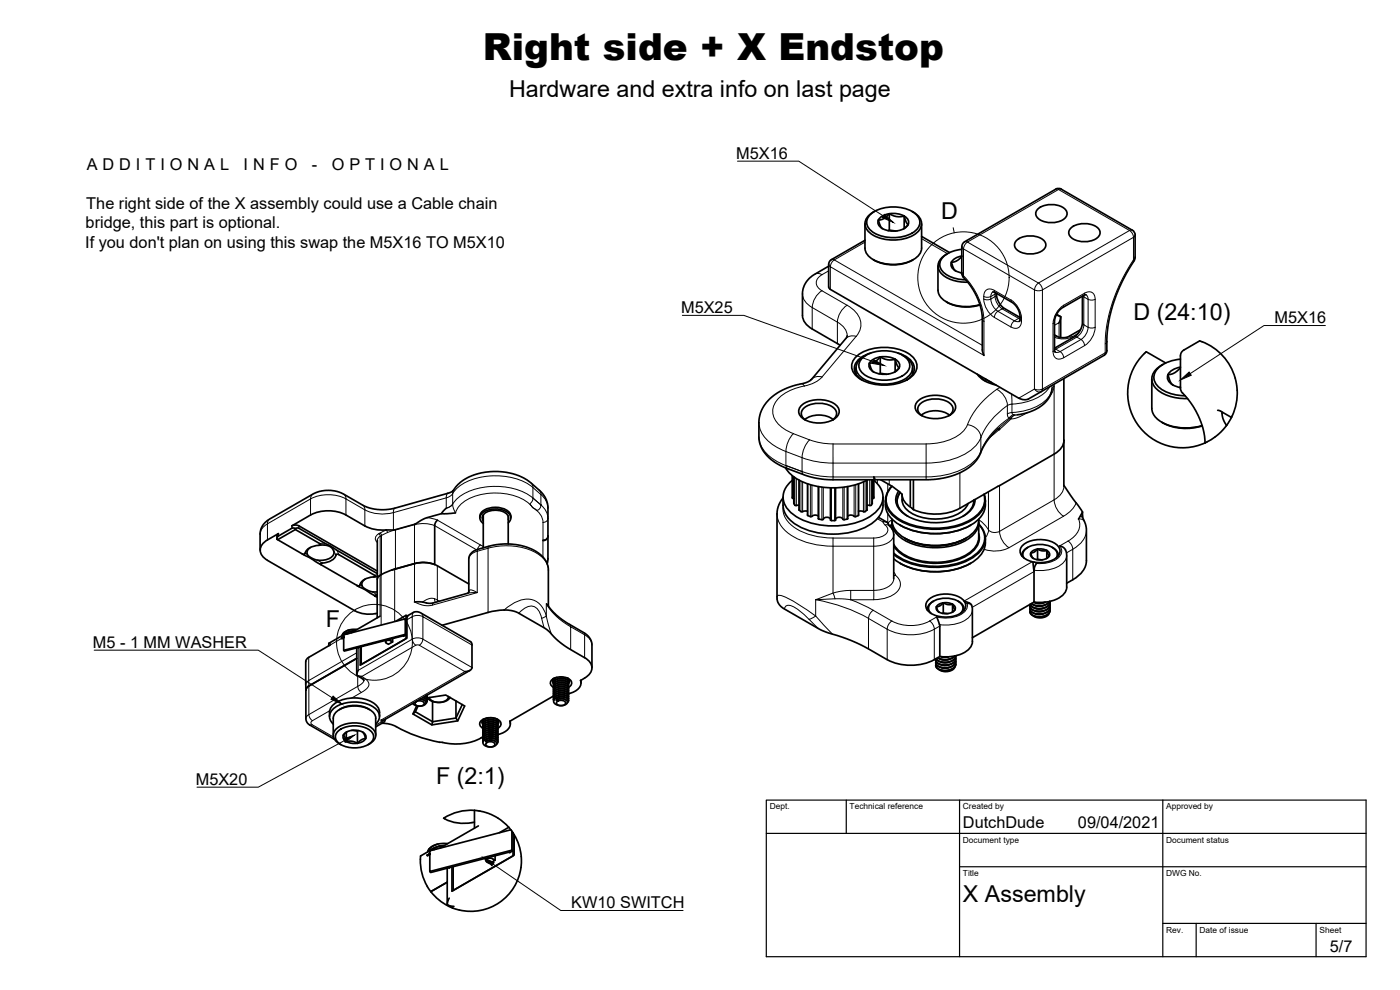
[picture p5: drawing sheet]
<svg xmlns="http://www.w3.org/2000/svg" width="420mm" height="297mm" viewBox="0 0 420 297" stroke-linecap="round" stroke-linejoin="round" font-family="sans-serif">
<!-- layer: Visible -->
<g fill="none" stroke="#000" stroke-width=".51">
<path d="M316.8 56.8l-27.3 15.7M316.8 56.7l1.1-.2 .6 .2M318.5 56.8l21.3 12.3 .7 .7 .2 .7M248.7 79.9l-5.1 3-1.1 1.1-1 1.4-.7 2.4v6.8a5 5 0 0 0 3 4.1l8.3 4.9M259.6 67.1v7.3a5.6 5.6 0 0 0 4.9 4.5 11.9 11.9 0 0 0 11.3-2.4l.7-1.3 .1-.8v-7.3M259.6 72.1l-10.6 6.2-.3 1v6.8l.2 .5 57.3 33.1 1.6 .2 .8-.2 22.7-13.1 .6-.5 .3-.9M260.9 64.6a11.3 11.3 0 0 1 14.3 0 3.3 3.3 0 0 1-1.5 5.3 12.2 12.2 0 0 1-12.1-.5 3.1 3.1 0 0 1-.7-4.8zM262.1 77.9a12.5 12.5 0 0 0 12 0M262.4 63.4a3.8 3.8 0 0 0-2.4 5.2 9.5 9.5 0 0 0 8.7 3.4 9.1 9.1 0 0 0 7.5-3.4 3.8 3.8 0 0 0-2.5-5.2M263.6 66a2 2 0 0 0 1.2 2.6M263.6 66l.6 1.9 .6 .7M266.6 69.2l.3-.2 2 .3"/>
<path d="M266.9 64.1l-2.3 .9-1 1M266.9 64.1h2l2.5 .7M266.9 64.1l-1.6 1.5-1.7 .4M266.9 64.1l2.1 .9h1.6a.53 .53 0 0 1 .7-.2 .53 .53 0 0 1 .2 .7l.6 1.4 .4 .5-1.4 1.3M266.9 64.1v4.9M271.4 64.8v3.7M271.4 64.8a2.03 2.03 0 0 1 1.3 2.1 2.03 2.03 0 0 1-1.6 1.8 7.3 7.3 0 0 1-6.3-.1M276.6 70.9l8.4 4.9M281.5 79.8v7.3a5.2 5.2 0 0 0 4.2 4.2 14.1 14.1 0 0 0 8.4 .1M284.4 76.1a4 4 0 0 0-2.5 5 9.2 9.2 0 0 0 8.5 3.6M285.5 78.7l.7 1.8 .5 .7M285.5 78.7a2 2 0 0 0 1.2 2.5"/>
<path d="M288.6 77l-1.6 1.3-1.5 .4M288.7 76.8l-2 .7-1.2 1.2M288.7 74.8a7.5 7.5 0 0 0-6.5 3.5 3.5 3.5 0 0 0 2.3 4.4l3 1 2.3 .3M289.5 72.5l-.5 .5-.4 1 .1 8.4 3.8 5.4 1.8 4.4 .5 3.2v9.6l.5 1.6M305.2 72a6.6 6.6 0 0 1 8.3 .5 1.98 1.98 0 0 1-1 2.9 6.8 6.8 0 0 1-7.7-.9 1.78 1.78 0 0 1 .4-2.5zM311.6 62.6a6.6 6.6 0 0 1 8.3 .5 1.98 1.98 0 0 1-1 2.9 6.8 6.8 0 0 1-7.7-.9 1.78 1.78 0 0 1 .4-2.5zM321.5 68.3a6.6 6.6 0 0 1 8.3 .5 1.98 1.98 0 0 1-1 2.9 6.8 6.8 0 0 1-7.7-.9 1.78 1.78 0 0 1 .4-2.5zM340.7 70.5l-.1 7.1-4.1 7.5-2.6 6.6-1.4 6.3-.3 2.8v4.4M284 90.6a12.5 12.5 0 0 0 10.1 .9M286.7 81.2l2 .7M288.6 81.8l-.1 .1M298 87.6l.6 .2 5.1 2.9 .9 .8 1 1.3 .4 1.2 .1 1.9-.2 .5"/>
<path d="M299.1 88l.3 2 1.1 1.8 .8 .7 4.8 2.8M317 94.5l1.3 .5M317.1 94.3l1.1 .7M318.3 95l-.5 1.8M318.3 95v6.3M324.3 99l-4.3 2.2h-2l-1.5-.7M324.8 88.9v8.1l-.6 2.1-1.6 1.8-6.1 3.6M325.9 88.4l-.7 .2-6.5 3.8-.8 .7-.8 1.2-.6 2v8.8l.2 .5M254.3 100.7l-.4 .8-10.4 12.4-1.6 .9-4.6 1.2-2.7 1.2-2.6 1.6-1.9 1.9-1.6 2.5-.6 2v7.2l.5 1.7 .8 1.4 .9 1.1 1.9 1.8 3.3 1.8 6.9 2.6 3 .7 3.4 .4h14M256.8 107.2a14.3 14.3 0 0 1 14.5-1.8 5.4 5.4 0 0 1 3.9 4.9 7.1 7.1 0 0 1-6.1 4.8 14.1 14.1 0 0 1-12.3-2.5 3.7 3.7 0 0 1 0-5.4zM256.9 110.4v1.9M258.6 107.7a10.8 10.8 0 0 1 13.6 0 3.2 3.2 0 0 1-1.4 5.1 11.6 11.6 0 0 1-11.6-.6 2.98 2.98 0 0 1-.6-4.5z"/>
<path d="M260 106.6a4.4 4.4 0 0 0-3 4.5 7.5 7.5 0 0 0 6.6 4.1 11.5 11.5 0 0 0 9.4-2.6 3.5 3.5 0 0 0-1.6-5.7l-.6-.3M260.9 109l.6 1.7 .6 .9M261.3 105.9a6.3 6.3 0 0 0-4.9 4.3 4.1 4.1 0 0 0 2.4 3.9M263.8 112.2l.4-.2 1.9 .3M264.2 107.1l-1.6 1.4-1.7 .5M264.2 107.1l2.1 .8h1.6a.55 .55 0 0 1 .7-.1 .55 .55 0 0 1 .2 .6l.5 1.4 .5 .6-1.4 1.3M264.2 107.1v4.9M264.2 107.1l-2.3 .8-1 1.1M264.2 107.1h2.1l2.4 .7M268.6 107.8v3.7M268.7 107.8a2.03 2.03 0 0 1 1.3 2 2.03 2.03 0 0 1-1.6 1.9 6.7 6.7 0 0 1-7.2-.9 1.65 1.65 0 0 1-.3-1.8M269.5 105.9a6.2 6.2 0 0 1 4.9 4.3 4.1 4.1 0 0 1-2.4 3.9"/>
<path d="M273.9 110.4v1.9M293.3 112.3a9.1 9.1 0 0 0 5.6 3.2M294 112.7l1.8 1.7M295.6 113.6l1.9 1.1M315.7 116.9l-.4 1.6-.7 1.1-1.2 1.4-1.3 1.1-3.2 1.5-3.7 .9M319.3 113.6v18.5M345.7 113.7v8.8a5.7 5.7 0 0 0 4 4.7 16.6 16.6 0 0 0 11.1 .5M349.1 109.3a4.9 4.9 0 0 0-3.3 5.4 8.7 8.7 0 0 0 7.3 4.7l3.3 .2M349.8 108.9l-5.8-3.4-.3 .3a16.5 16.5 0 0 0-2.5 21.2 16.5 16.5 0 0 0 20.5 5.9M350.5 112.4l.7 2.1 .8 1M350.5 112.4a2.37 2.37 0 0 0 1.5 3.1M352 115.5l2.3 .8"/>
<path d="M354.3 107.8a9.8 9.8 0 0 0-7.5 3.6 4 4 0 0 0 2 5.6l3.1 1.2 3.8 .6M354.3 110.3l-1.8 1.6-2 .5M354.3 116.1l-.2 .1M354.3 110.1l-2.1 .7-1 .7-.7 .9M371.3 117.1l-.4-2.7a16.4 16.4 0 0 0-10.5-12l-.4-.1-4.7 2.7-.9 1-.1 .8v9.7l.3 1.1 2.7 3.2 2.4 4.1 1.5 4.3 .5 3.7M371.3 117.1a19.1 19.1 0 0 1-1.7 8.2M240.8 121.4a8.8 8.8 0 0 1 10.5 .6 2.5 2.5 0 0 1-1.2 3.9 8.8 8.8 0 0 1-9.9-1 2.32 2.32 0 0 1 .6-3.5zM241.8 126.1a2.26 2.26 0 0 1-1.3-2.3 2.26 2.26 0 0 1 1.6-2 7.7 7.7 0 0 1 8.5 1 2.13 2.13 0 0 1-.8 3.3M250 125.9a7.3 7.3 0 0 0-8.5 0M275.7 120.1a8.8 8.8 0 0 1 10.6 .5 2.5 2.5 0 0 1-1.3 4 8.8 8.8 0 0 1-9.8-1 2.32 2.32 0 0 1 .5-3.5zM276.7 124.7a2.26 2.26 0 0 1-1.3-2.2 2.26 2.26 0 0 1 1.7-2 7.7 7.7 0 0 1 8.5 1 2.13 2.13 0 0 1-.9 3.2M285 124.6a7.3 7.3 0 0 0-8.5 0"/>
<path d="M299.6 128.6l.4 .3M299.7 128.5l-2.1 2-1.6 2.1-2.3 4.6-1.3 1.7-2.2 1.8-3.1 1.6-3.5 1-3.5 .6h-17.5M319.3 132.2v13.7M319.3 132.1a4.8 4.8 0 0 1-2.9 4.2l-17 9.6M348.7 126.7a15 15 0 0 0 12.1 1.1M362.2 132.6l-.5 .3M365.4 123.1l.9 .2 3.3 2M366.8 123.6l.2 1.9 1.1 2.1M368.1 127.6l-2.7 2.9-3.2 2.1M369.6 125.2l-1.5 2.4M87.6 158.5l-4.1 2.3M87.6 158.5l1 .1"/>
<path d="M87.6 157.8l1.3-.3 .8 .3 23.5 13.6M88.6 158.9l-5.3 3-.2-.1v-1.1l.5-.6a10.2 10.2 0 0 0-5.2 3.6 3.1 3.1 0 0 0 1.9 4.4l26.2 15.2a9.5 9.5 0 0 0 6.2 .8M88.6 158.6v.3l7.5 4.3 .1 .3-.3 .1a6 6 0 0 0-4.1 1.9l-.2 .5M89.7 158.5l23.5 13.6M89.7 158.5l-1 .1M124.6 157.3l-.2 .1M124.7 157.3l-6.1 1.6-2.1 .1a15.7 15.7 0 0 1-7-1.2l-5.7-3.3a11.7 11.7 0 0 0-10.6 0l-5.6 3.3M124.7 157.3h-.1M131.3 156.1l-.6 .6-.2 .9v11.8a9.9 9.9 0 0 0-6.1-.3M133.9 152.5l-1.4 1.6M136.7 153.9l-4.2 .2-4.4 1.2-1.6 .7-1.8 1.3M144 154.9v.5"/>
<path d="M144 154.9a4.1 4.1 0 0 1 4.7-2.7 4.1 4.1 0 0 1 4.6 2.7M145 154.4v10M152.5 154.9v8.3M152.5 155.9a2.11 2.11 0 0 0-1.8-2.5 5.1 5.1 0 0 0-5.9 1.5v1l.3 .4M152.5 156.9a2 2 0 0 0 .7-2.1 2 2 0 0 0-1.6-1.5 6.5 6.5 0 0 0-7.3 1.1 1.81 1.81 0 0 0 .7 2.7M153.3 154.9v.5M235 149.4l-1.3 2.1-.5 2.5v25.4l.2 1.2 .6 1 1 .9 10.8 6.2 3.7 1.5a48.8 48.8 0 0 1 11.1 4.5l5.7 3.2a15.7 15.7 0 0 0 15.7-.9M235 149.1v2.5M235 151.6a8.2 8.2 0 0 0 5.6 6.8 23.1 23.1 0 0 0 21.1-1.4 6.9 6.9 0 0 0 3.3-5.4M235.7 140.3a15.1 15.1 0 0 0 11.9 6 23 23 0 0 0 12.8-2.4M237.8 142.8v6.6l.4 .2M237.8 144.1a5.9 5.9 0 0 0-.1 10 22.6 22.6 0 0 0 21 2.1 8.9 8.9 0 0 0 6.3-6.6 6.4 6.4 0 0 0-2.8-5.5"/>
<path d="M238.2 151v.1M238.2 143.1v7.9M238.2 149.6h.1M238.3 151.1l.3 .5 .4 .1M239.8 144.1l.1 9a1.14 1.14 0 0 0 1.7 .2l.7 .1M239.8 151.6l-.8 .1M242.3 145.2l.2 9.5a1.27 1.27 0 0 0 1.8-.1l1.3 .2M245.6 146v9.6l.5 .2a.85 .85 0 0 0 1.3-.4l1.1-.2 .7 .5M249.2 146.4v9.6M250.8 146.4v9.6M250.8 156l-.3 .2-1.3-.2M254.4 146v9.6l-.5 .2a.86 .86 0 0 1-1.3-.4l-1.1-.2-.7 .5"/>
<path d="M257.7 145.2l-.1 9.5a1.27 1.27 0 0 1-1.9-.1l-1.3 .2M260.2 144.1v9a1.15 1.15 0 0 1-1.8 .2l-.7 .1M261.8 143.9v7.1M261.8 151.1a.79 .79 0 0 1-1.3 .5h-.3M261.8 151v.1M262.2 143.9v5.5l-.4 .2M262.3 143.1l.3 .8M263.6 155.2l2.6 1.5 .5 .9M264.3 143.9l3.8 2.3 2.6 2.1M265 149.1v2.5M265.7 150.1v1.4M265.7 151.4a8.2 8.2 0 0 0 5.6 6.8 23.1 23.1 0 0 0 21.1-1.3 6.9 6.9 0 0 0 3.3-5.5"/>
<path d="M266.7 157.5l1.1 1.3 .4 1.5v13.4M267.7 145.9a5.7 5.7 0 0 0 .3 8.8 21.5 21.5 0 0 0 17.3 3.7 14.3 14.3 0 0 0 9.6-5.5 5.3 5.3 0 0 0 .5-4.6M267.7 145.9a5.6 5.6 0 0 0 .5 8.6 20.9 20.9 0 0 0 16.7 3.7 13.1 13.1 0 0 0 10.2-6.2 5 5 0 0 0 .2-3.7M267.7 155.8v.4M267.7 156.8v1.9M267.7 156.2a7.5 7.5 0 0 0 5.6 6.1 19.8 19.8 0 0 0 18.1-1.8 5.8 5.8 0 0 0 2.3-4.3M267.7 157.3l-.5 .7M267.7 157.2l-.6 .7M267.7 156.5a6.5 6.5 0 0 0 4.1 5.8 19.7 19.7 0 0 0 19.7-1.2 5.5 5.5 0 0 0 2.2-4.6M269.7 147.4a4.7 4.7 0 0 0 1.7 6.8 17.9 17.9 0 0 0 19-.2 5.2 5.2 0 0 0 2.2-4.1M270.1 147.7a4.5 4.5 0 0 0 1.5 6.6l.8 .6M270.1 157.6a23.3 23.3 0 0 0 21.2 0"/>
<path d="M270.2 147.8l-.7 1.3-.3 1.3M273.2 143.9v8M274.1 143.9v9M290.5 151.1a8.4 8.4 0 0 1-6.7 4.4 14.1 14.1 0 0 1-11.7-2.6 4.8 4.8 0 0 1-1.4-4.6 6 6 0 0 0 3.2 4.4l.2 .2M292.2 150.1v.3M292.2 150.1a5.6 5.6 0 0 1-3.2 4.8M293.7 157.2a5.9 5.9 0 0 1-1.1 9.6 22.7 22.7 0 0 1-23.4 .3l-1-.7M293.7 157.3a5.6 5.6 0 0 1-.4 8.6 21.5 21.5 0 0 1-18.2 3.4l-2.6-.8a13.6 13.6 0 0 1-4.3-2.5M293.7 156.8v4.4a7.4 7.4 0 0 1-5.4 6.1 19.7 19.7 0 0 1-18.2-1.8l-1.9-2.2M293.7 155.8v.4M295.7 150.1v1.4M299.4 146l-11.3 6.5a16.4 16.4 0 0 1-14 .4"/>
<path d="M319.3 145.6l5.6 8M324.8 154.6l1.2 4 .1 9.6a6.9 6.9 0 0 1-4.1 5.7M324.9 155.1v-1.5l-1.2 2.1M78.1 165.1v-5.5l.6-1.6 .8-1.2 1.4-1 13.2-7.7 1.3-.5 3.1-.5 2.6 .3 1.8 .7 7.5 4.2 2.9 .6h2.7l2.6-.5 16.1-4.5 1.2-.6 1.1-1.4 1.4-1.3 2.7-1.6 3.7-1.2 4.4-.3 4.4 .6 3.6 1.3 1.8 1.2 3.1 2.7 1.5 1.9 .7 1.7 .1 1.3v15.6l-.2 1.3M83.3 161.9l13.1 7.6M83.6 160.8l-.5 1M91.5 166l-.2 .3-.6-.1M95.9 163.6l1.3-.1 1.4 .3 .9 .5 .6 .9a1.85 1.85 0 0 1-1.6 2.5l-1.8 .4-1.6-.1-1.8-.7-1-.9a1.47 1.47 0 0 1 .8-2.1M100.8 166.6l.3-.3 .5 .1 10.9 6.2 .2 .3-.4 .2a5.7 5.7 0 0 0-4.1 1.8l-.2 .6M100.8 166.6a4.5 4.5 0 0 1-4.3 2.4l-.3 .1v.2l10.9 6.3M108 175.5l-.3 .3-.6-.2 5.7 3.4-.2-.4 .6-.2M108.6 175.8l1.3 1.1 1.9 .7"/>
<path d="M109.6 173.7a1.77 1.77 0 0 0-.9 2M111.8 177.6h1.4M112.8 179l.4 .2M113.2 173l-.9 .1M113.2 162.1v11.5M113.7 172.9l-.5 .9v11.6M113.8 172.8l-.1 .1M114.1 172.6l-.4 .3M124.4 169.1l-6.8 2M124.4 169.1l-7.2 2.1-3.1 1.4M124.4 169.1a9.6 9.6 0 0 1 6.9 .7M131.3 169.8l9.4 5.4"/>
<path d="M140.7 177.6l-.4 .4-10.5 3h-1.3l-2.5-.4h-1.6M140.7 177.6v-10.1l.4-1.1 1.1-1.1 5.9-1.7 4.3-.4 4.3 .6 2.8 .9 1.5 .8 2.3 2 .8 1.4 .4 1.2 .1 11.8 1.3 1.6 2.1 1.9 2.2 1.5 5.2 3 1.5 1.4 .6 1.1 .2 .9v7.1M164.4 160.8l-.3 1-1.2 .4M270.1 169l.2 .1M270.3 169.1a23.1 23.1 0 0 0 20.9 0M271.5 161.5l.3 .2M271.8 161.6a19.7 19.7 0 0 0 17.8 0M289.9 161.5l-.3 .2M291.3 169l-.1 .1M293.7 160.1a5.8 5.8 0 0 1-3.2 6.4 20.2 20.2 0 0 1-20.1-.3l-1.6-1.5-.6-.9M295.7 161.6a7.2 7.2 0 0 1-3.9 7.1 23 23 0 0 1-22.7-.3l-.9-.7M307.3 167.4a2.33 2.33 0 0 1 1.7-3.4 7.3 7.3 0 0 1 8 1.3 1.85 1.85 0 0 1 0 2.1"/>
<path d="M308.5 164.2l-1.5 1.3-.4 1.1M309.3 165.9l.8 1.6M309.3 165.9a1.22 1.22 0 0 0 .8 1.6M309.8 168.5a4.1 4.1 0 0 1-3.7-3.2 4.9 4.9 0 0 1 5-3.4 7.4 7.4 0 0 1 6.6 2.2 2.56 2.56 0 0 1-1.6 3.8 10.1 10.1 0 0 1-6.3 .7M310 168.6l.3 2.5M310.3 171.1v.4M310.3 171.1v9.5M311.1 169.1l-.5 .7-.3 1.3M311.2 167.9l1.4 .1M311.4 164.7l-1.2 1-.9 .2M311.4 164.7l1 .5 .9 .1a.82 .82 0 0 1 .9 0 .82 .82 0 0 1 .3 .9l.2 .3a.37 .37 0 0 1 .2 .4 .37 .37 0 0 1-.4 .3l-.5 .4M311.4 164.7v3.1"/>
<path d="M311.4 164.7l-1.5 .6-.6 .6M311.4 164.7h1.5l1.3 .5M314.2 165.2v2.3M314.2 165.2a1.28 1.28 0 0 1 .8 1.3 1.28 1.28 0 0 1-1 1.1 4.6 4.6 0 0 1-3.9-.1M315.8 164.2l1.5 1.3 .3 1.1M318 163.8l.9 .3 .6 .5 .6 1.4v10.1a4.8 4.8 0 0 1-3.7 4l-3.4 .6h-2.7M321.9 174l-1.8 1M99.1 193.5l-7.1 4.3-.2 .7v8.6M103.1 190.4l-4.4 2.6v.8M104.6 190.1l-1 .1M105 189a2.43 2.43 0 0 0-2.3 1.7M106.3 189.4l-1.7 .3-1.5 .7 1.1-.2"/>
<path d="M106.4 189.3l-1.7 .3-1.5 .8M106.4 189.3l-1.3 .2M107.1 194.4v8.2M107.2 188.9h-1.7l-1.3 .3-.8 .5-.7 1M107.5 194.3v.1M113.2 184l-.5 .1M114.1 184.9l-8.7 5M115.7 192.1v.5M117.3 192.2l-1-.1-.6 .5 .9 .7 1.2-.7-.6-.3M117.8 191.6v1M121.1 190.8l.7-.3-.2-.2-18.5 4.8 .2 .3 17.9-4.6M121.6 185.7v4.6"/>
<path d="M121.8 185.9l-.2-.2-18.5 4.8v4.6M121.9 184.6l-3.1 1.8M122.3 184.9l-.4-.3v7l-13.5 7.8v-5.4M122.3 184.8l-.2 .8v5.9l-14 8v-5.4M122.3 184.8l2-1.2 1.5 .1 15.4 8.8 .4 .7 .1 7.1a1.88 1.88 0 0 1-2.2 1.2M151.3 183l2.2 .2 1.9 .6 8.3 4.8 1.5 1.4a20.4 20.4 0 0 0 6.1 4.9l4.2 2.4M151.3 183l-4.2 .6-14.4 4M175.5 197.3a3.2 3.2 0 0 1 2.2 3.1 3.2 3.2 0 0 1-2.2 3M278.3 182.7v.4M279.5 184.1a2.23 2.23 0 0 1-.7-2.3 2.23 2.23 0 0 1 1.7-1.6 7.7 7.7 0 0 1 7.9 .8 1.98 1.98 0 0 1-.2 3.1M280 180.5l-.6 .3a2.36 2.36 0 0 0-1 2.3M280.2 180.4l-.2 .1"/>
<path d="M281 182a1.22 1.22 0 0 0 .8 1.6M281.1 182l.7 1.6M281.1 185.1l.9 2.6v9.3M282.4 197l2.2 .1h-2M282.6 198.7h2.1M282.9 184.1h1.4M283.1 180.9l-1 .8-1 .3M283.1 180.9l1.9 .5a.84 .84 0 0 1 .9 .1 .84 .84 0 0 1 .3 .8l.2 .4a.37 .37 0 0 1 .2 .4 .37 .37 0 0 1-.4 .3l-.5 .3M283.1 180.9v3M283.1 180.9l-1.5 .5-.6 .6M283.1 180.9h1.5l1.3 .4M284.7 199.5l-1 .2-1.1-.2"/>
<path d="M284.7 197.9h-2.1M285.9 181.3v2.3M285.9 181.3a1.28 1.28 0 0 1 .8 1.3 1.28 1.28 0 0 1-1 1.2 4.6 4.6 0 0 1-3.9-.2M286.5 196.8l-1 .7-1.3 .4-1.4-.1-1.3-.5M286.6 196.8l-1 .8-1.3 .4-1.6-.1-1.3-.5M286.8 198.9v.7l-.6 .8-1 .5-1.2 .3-1.3-.1-1.2-.5-.6-.7v-.6M286.8 198v.8l-.5 .6-.9 .6-1.3 .3h-1.3l-1.1-.4-.7-.6-.1-.9M286.8 197.2v.8l-.6 .7-1 .6-1.2 .2h-1.3l-1.2-.5-.6-.7v-.7l.5 .6 .8 .4 2 .2 2-.7 .5-.8 .1-.5-.2 .6-.5 .6-1.9 .7-2-.2-1.3-.9M286.8 199.2l-.2 .8-.5 .6-2.2 .7-2.2-.4-.7-.6-.2-.7M286.8 198.4l-.2 .8-.5 .5-2 .7h-1.4l-1.1-.4-.6-.5-.2-.7M286.8 197.6l-.2 .8-.5 .6-2.2 .6-2.2-.4-.7-.5-.2-.7M287.5 180.4l.2 .1"/>
<path d="M287.7 180.5l.6 .3a2.36 2.36 0 0 1 1 2.3M289.3 182.7v.4M289.5 180.5l1.7 .7M289.6 180.7a2.73 2.73 0 0 1-2 3.7 8.9 8.9 0 0 1-9-1 2.56 2.56 0 0 1 1.3-4.3 8 8 0 0 1 9.6 1.4l.1 .2M290.3 181.1l1.1 .2 .4 1.1v10.1a4.8 4.8 0 0 1-3.7 3.9l-3.4 .7-2.7-.1M309.6 181.1l1.6 .6h1.4l1.4-.4 1-.8-.8 .8-1.6 .5-1.9-.1-1.2-.6M310.3 180.7l1.2 .2 2-.2M310.3 180.6l-18.5 10.7M310.9 185h2.1M310.9 182.6h2.1M310.9 180.9h2.1M313 184.2h-2.1"/>
<path d="M313 183.4l-1 .1-1.1-.1M313 181.7l-2.1 .1M313.8 180.7l-1.6 .3-2-.3M314.9 184l-.7 .9-1.3 .4h-1.5l-1.3-.5M315.1 182.7v.8l-.6 .7-.9 .5-1.3 .3h-1.3l-1.1-.4-.7-.7v-.8M315.1 181.9v.7l-.6 .8-.8 .5-1.3 .3-1.5-.1-1-.4-.7-.7v-.7M315.1 181.1v.7l-.6 .8-1 .5-1.2 .3-1.7-.2-.9-.4-.5-.7v-.6M315.1 180.4v.6l-.5 .7-1.9 .8-2.4-.2-.7-.3-.4-.7M315.1 183.1l-.1 .7-.7 .7-2 .6-1.4-.1-1-.3-.6-.6-.2-.6M315.1 182.3l-.1 .7-.5 .6-.9 .4-1.3 .3-2.3-.4-.7-.6-.2-.6M315.1 181.5l-.2 .8-.7 .6-2 .6-2.2-.4-.7-.6-.2-.6M315.1 180.6l-.2 .8-.4 .5-2 .8-2.1-.2-.9-.5-.4-.7"/>
<path d="M91.8 207.1v8.7l.2 .7 .9 1 7.5 4.3M92.2 206.2l14.9-8.7-14.5 8.4-.5 .5-.3 .7zM98.9 215a4.6 4.6 0 0 1 4-5.1 10.7 10.7 0 0 1 10.2 1.8 3.7 3.7 0 0 1 .8 3.3M100 217.2a3 3 0 0 1 .7-5 11.2 11.2 0 0 1 12.1 .5 2.87 2.87 0 0 1 0 4.5M101.7 219.2a8.2 8.2 0 0 1 9.9 .5 2.36 2.36 0 0 1-1.1 3.7 8.4 8.4 0 0 1-9.3-.9 2.2 2.2 0 0 1 .5-3.3zM101.9 212.9a8.8 8.8 0 0 1 9 0M103.9 219.7v2.8M104.1 219.6l-.4 .3a.61 .61 0 0 0-.4 .9l.4 .8a.7 .7 0 0 0 .3 .8 .7 .7 0 0 0 .8 0l2 .4a.75 .75 0 0 0 1.1-.4l1-.7a.52 .52 0 0 0 .7-.1 .52 .52 0 0 0-.1-.7l-.7-1.2M105.8 219.1l1.5 .3 .2-.2M107.1 202.6l1.5 .4M107.1 202.6l2.1 1.6M107.3 219.4v3.6"/>
<path d="M107.5 201.1l-.4 1.5M108.8 219.7a1.58 1.58 0 0 1 1 1.7 1.58 1.58 0 0 1-1.4 1.3 5.5 5.5 0 0 1-4.5-.2M108.8 219.7a4.7 4.7 0 0 0-5.7 .9 1.47 1.47 0 0 0 .8 1.9M114.4 216l.7 .1M114.6 217a10.5 10.5 0 0 1 6.2 2 43.8 43.8 0 0 0 11.1 3.7M115.6 215.8l-.4 .9-2.4 1.4M124.6 210.8a1.71 1.71 0 0 1 2.7 .3 1.6 1.6 0 0 1-2.8 0zM125.5 211.8l-.8 1.8M126 209.8l1.5 .4 .3 .5-.1 .6-.7 .4-1.2 .2-1.2-.3-.7-.6M126.1 209.7l.8 .2 .7 .4M126.9 209.3l1.2 .7 .1 .5-.4 .5M127 209.3l.8 .4 .4 .7"/>
<path d="M127.5 208.9l.6 .5v.6M127.6 208.9l.4 .4 .2 .5M128.2 209.2l-.2-.6 .1 .8 5.7-.9 5.6 3.3-2 4.5-7.8 1.2-5.7-3.3 1.2-2.4M128.2 208.6l-.1 .2M128.2 209.4l1.4 1 1.8 .4 2.1-.3 .9-.5 .6-.7-.1 .1M129.8 210.5v6l-5.1-2.9-.8 .6M134.6 209a2.3 2.3 0 0 1-2.6 1.7 2.93 2.93 0 0 1-3.2-1.4M136.8 210.3v5.1l-7 1.1-.2 1M138.7 211.4l-1.9 4 .6 .9M141 201.2l-25.9 14.9M144.9 217.3v.1M144.9 215.9v.3"/>
<path d="M144.9 218.5a1.48 1.48 0 0 1-.9-1.6 1.48 1.48 0 0 1 1.4-1.3 4 4 0 0 1 4.9 1.3 1.42 1.42 0 0 1-.9 1.6M144.9 215.9v.6M145.2 215.8a1.01 1.01 0 0 0-.3 1.6M146.4 215.4l-1 .5-.5 .9M148.1 219.7h-1.6M148.1 219l-1.6 .1M148.1 218.4h-1.6M148.1 217.8h-1.6M148.1 217.2h-1.6M148.1 216.6h-1.6M148.1 216h-1.6M148.7 215.6l.5 .4 .2 .5"/>
<path d="M149.2 215.8a1.02 1.02 0 0 1 .2 1.6M149.3 219.8l.1-.5-.5-.5-1.8-.4-1.7 .6-.4 .5-.1 .6M149.3 219.2l.1-.5-.5-.5-1.8-.4-1.7 .6-.4 .4-.1 .7M149.3 218.6l.1-.5-.5-.5-1.8-.4-1.7 .5-.4 .5-.1 .7M149.3 218l.1-.5-.6-.6-1.7-.3-1.7 .5-.4 .5-.1 .7M149.3 217.4l.1-.5-.6-.6-.8-.3h-1.1l-1.6 .6-.4 .5v.6M149.3 216.8l.1-.6-.6-.5-1.6-.3-1.8 .5-.4 .5-.1 .7M149.4 219.5l-.3-.6-.5-.3-1.7-.2-1.6 .6-.4 .9M149.4 219l-.3-.7-.5-.3-1.7-.3-1.6 .7-.4 .9M149.4 218.3l-.3-.6-.5-.4-1.7-.2-1.6 .6-.4 1M149.4 217.7l-.1-.4-.5-.4-1.8-.4-1.4 .5-.6 .6-.1 .4M149.4 217.1l-.1-.4-.5-.5-1.8-.3-1.4 .4-.4 .4-.3 .6"/>
<path d="M149.4 216l-.1 .2M149.4 219.5v.1M153.1 216.3v.9M166.1 203.8l.1 .3M166.1 208.8l-13.1 7.6a2.74 2.74 0 0 1-1.8 3.4l-1.8 .6M166.3 209.9l-.1 .7 .1 .4 1.3 .6h1.6l.8-.4 .3-.4-.3-.7-.8-.4h-1.4l-.8 .4M166.3 209.9l.9-.7 1.5-.2 1.5 .4 .4 .8M166.4 203.5a1.01 1.01 0 0 0-.3 1.6M166.8 203.3l-.6 .6-.1 .5M167 210.1l.7-.4 1.1-.1 1.2 .5M167.1 210.6a1.71 1.71 0 0 1 2.7 .3 1.6 1.6 0 0 1-2.8 0zM167.1 203.2l-.9 .7v.8"/>
<path d="M167.5 209.2l-1.2 .7M167.5 209.2l-.5 .9M167.5 209.2l1.4-.1 1.1 .3 .6 .7-.4 .8M167.7 209.1h1.6M167.7 208.5h1.6M167.7 207.9h1.6M167.7 207.2h1.6M169.3 206.6l-1.6 .1M169.3 206h-1.6M169.3 205.4h-1.6M169.3 204.8h-1.6M169.3 204.2h-1.6"/>
<path d="M169.3 203.6h-1.6M170.2 203.4l.4 .4v.6M170.4 203.5a1.01 1.01 0 0 1 .2 1.6M170.4 203.5l.2 .6M170.6 209.9l-.1-.6-.5-.5-1.8-.3-1.7 .6-.3 .5v.6M170.6 209.3v-.5l-.5-.5-.7-.4h-1.2l-1.7 .6-.4 .6 .1 .5M170.6 208.7v-.5l-.5-.5-1.8-.5-1.7 .7-.4 .5v.6M170.6 208.1v-.6l-.5-.5-1.8-.4-1.7 .6-.4 .5v.7M170.6 207.4v-.5l-.5-.5-1.8-.4-1.7 .6-.4 .5v.6M170.6 206.8l-.1-.6-.4-.4-1.8-.4-1.7 .6-.4 .5v.6M170.6 206.2l-.1-.6-.4-.4-1.8-.4-1 .2-.7 .4-.4 .5v.6M170.6 205.6v-.5l-.4-.5-1-.4h-.9l-1.7 .6-.4 .5v.6"/>
<path d="M170.6 205l-.1-.6-.4-.5-1.8-.3-1.7 .6-.5 .6 .1 .5M170.6 203.7v.1M170.6 209.6l-.1-.5-.6-.4-1.5-.3-1.7 .5-.6 1M170.6 209l-.1-.5-.6-.4-1.5-.3-1.7 .5-.5 .5-.1 .5M170.6 208.4l-.1-.5-.6-.5-1.5-.2-1.7 .5-.5 .5-.1 .5M170.6 207.8l-.1-.6-.7-.4-1.7-.2-1.5 .5-.5 1M170.6 207.2l-.1-.6-.7-.4-1.7-.2-1.5 .5-.5 1M170.6 206.6l-.1-.6-.7-.4-1.7-.3-1.5 .6-.5 1M170.6 205.9l-.1-.5-.7-.5-1.7-.2-1.5 .6-.5 1a1.48 1.48 0 0 1-.9-1.7 1.48 1.48 0 0 1 1.4-1.2 4 4 0 0 1 4.9 1.2 1.42 1.42 0 0 1-.9 1.7M170.6 205.3l-.1-.5-.6-.4-1.6-.3-1.5 .5-.6 .5-.1 .5M170.6 204.7l-.1-.5-.6-.4-1.6-.3-1.5 .4-.6 .6-.1 .5M174.4 204.1v.8"/>
<path d="M175.5 203.5l-1.3 .7a2.73 2.73 0 0 1-1.8 3.3l-1.8 .6M284.7 201.1l-.9 .2-1.2-.1M284.7 200.3h-2.1M286.6 200.1l-.7 .9-1.3 .5h-1.5l-1.3-.6M100 220.6v-5.1a3.9 3.9 0 0 1 3.2-3.2 8.7 8.7 0 0 1 9.2 1.9l.4 1.3v5.1M101.9 223.2l.4 .2M101.9 223.2a2.74 2.74 0 0 1-1.9-2.6 2.74 2.74 0 0 1 1.9-2.6 9.2 9.2 0 0 1 10.3 1 2.62 2.62 0 0 1-1.3 4.2M110.9 223.2l-.5 .2M131.9 222.7l.9 .1M145.8 222.5l.8-.4 1-.1 1.2 .5M145.9 223a1.71 1.71 0 0 1 2.6 .3 1.6 1.6 0 0 1-2.7 0zM146.2 221.6l-.4 .9"/>
<path d="M146.2 221.6l1.5-.1 1.2 .4 .5 .6-.4 .8M146.3 221.6l-1.2 .7M146.5 221.5h1.6M146.5 220.9h1.6M146.5 220.3h1.6M146.9 222.1l1.6 .2 .6 .6-.1 .5-1 .6-1.2 .1-1.2-.3-.6-.6-.1-.6 .3-.4 1.5-.7 2 .2 .6 .5 .1 .4M147 222.1l-1.2 .4M149.3 222.3l.1-.5-.5-.5-.8-.4h-1.1l-1.6 .6-.5 .5v.6M149.3 221.7l.1-.5-.5-.6-1.9-.3-1.6 .5-.5 .6v.6M149.3 221.1l.1-.6-.5-.4-1.8-.4-1.7 .5-.4 .5-.1 .7M149.3 220.5l.1-.6-.5-.5-1.8-.4-1.7 .6-.4 .5-.1 .7M149.4 222l-.1-.4-.5-.4-1.6-.4-1.7 .5-.6 1"/>
<path d="M149.4 221.4l-.1-.4-.5-.5-1.6-.3-1.7 .5-.6 1M149.4 220.8l-.1-.4-.5-.5-1.6-.3-1.7 .5-.6 .9a15 15 0 0 1-12.1 1.8M149.4 220.2l-.2-.6-.6-.4-1.7-.2-1.4 .5-.6 1M129.6 254.9l-3.4 1.9v.3a15.2 15.2 0 0 0 2 8.8M130.4 254.9l-1.4 .3M130.9 254.8l-1.3 .1M133.1 253.8l-2 .4-1.6 .7M133.3 253.7l-2.5 .5-1.7 1M133.4 253.7l-1.8 .2M134.4 253.1h-1.5l-2 .3-1.8 1-.7 1.2 .1-.4a3.8 3.8 0 0 1 2.9-2M142.4 243.1l3.9 .9 3.1 1.5M142.4 243.1v5.4"/>
<path d="M142.4 243.1a15.2 15.2 0 0 0-9.2 2.4 12.8 12.8 0 0 0 9.2 1.2M143.6 247.8l-11.6 6.7M145.8 257.5v.7M146.1 258.6l-.2-.2a1.02 1.02 0 0 1 .5-1 1.02 1.02 0 0 1 1.1 .1l1.1 .6-1.7 1-.8-.5M148.6 256.8v1.3M149.4 245.4l3.3 2.8M152.7 248.2l-2.8 1.7M152.7 248.2l.6 .8M153.1 255.8l-23.9 6-.2-.3M153.3 249l.3 .4M153.3 249l-24.3 6.3v6.2l24.6-6.4v-5.7M153.6 255.1l.2 .2-.9 .6v-.2"/>
<path d="M153.6 249.4l.4 .5M154 249.9l.3 .6M154 249.9v6.9l-18 10.4v-7.2M154.3 250.5v6.1l-18.7 10.8v-7.3M154.3 250.5a15.2 15.2 0 0 1 2.1 6.5M156.4 257v2.5a15.1 15.1 0 0 1-18.5 13.5M128.2 265.9l1.1 1.6M129.3 267.5a14.4 14.4 0 0 0 6.7 5l1.9 .6M134.2 260.5v11l2 .4M134.2 264.7l-4.9 2.8M134.2 271.5l1.7 1M134.7 260.4l.1 .1"/>
<path d="M134.8 269.5l-.6 2"/>
</g>
<!-- layer: Visible Narrow -->
<g fill="none" stroke="#000" stroke-width=".3">
<path d="M316.8 56.7h1.7M248.7 79.3l.5 .7M249.5 77.9l.9 .1M250.4 78l44.4 25.6M250.4 78l-.7 .6-.5 1.4M259.6 72.7l-9.2 5.3M276.6 71.6l7.8 4.5M289.5 72.5l.9 .1-.7 .7-.5 1.4-.5-.7M290.3 72.6l27.4-15.7 21.3 12.3-27.3 15.7zM339 69.2l.7 .6 .5 1.4 .5-.7M339.8 69.1l-.8 .1M340.1 78.1a47 47 0 0 0-8.4 27.8"/>
<path d="M340.1 78.1l.2 .3M340.2 77.8l-.1 .3M340.7 77.2l-.5 .7v-6.7l-27.4 15.8M240.8 88.2a5 5 0 0 0 3 4.1M243.8 92.3l7.5 4.4M243.8 92.3v6.4M244.6 82.2l1.2-.1 .9 .3M246.7 87.2l7.5 4.4M246.7 82.4a2.54 2.54 0 0 0-1.7 2.4 2.54 2.54 0 0 0 1.7 2.4M246.7 87.2a6.4 6.4 0 0 0-2.9 5.1M248.7 81.3l-2 1.1M249.2 86.8v-6.8l46.1 26.6v-10.2"/>
<path d="M251.3 96.7v6.4M251.3 96.7a5 5 0 0 1 3 4M251.3 96.6a6.4 6.4 0 0 1 2.9-5 6.3 6.3 0 0 1 3.8 7.6l-1 1.7M288.7 82.1l.5 .6M289.2 82.7v-8l21.3 12.3v29.7M289.2 82.7v.6M289.2 82.8a20.8 20.8 0 0 1 6.1 13.6M294.8 95.7l.5 .7M295.2 89v.7M295.2 89.7a7 7 0 0 0 3.2 5.5M295.2 89.7l1.3 .3 .9-.3M295.2 89l1.3 .2 .9-.2"/>
<path d="M297.3 89v.7M297.4 89.7l.4 1.8 .7 1.1 1 .8-.6 .6-.5 1.2M298 87.6l-.5 .5-.1 .9M298.4 95.2l5 2.9 .4-1.2 .7-.6M298.4 87.1l5 2.9M298.4 87.1a1.93 1.93 0 0 0-2.2-.2 1.93 1.93 0 0 0-1 2.1M298.4 87.1l.3 .7M298.6 88.3v.7M298.6 88.3l-1.3 .7M298.6 89l-1.3 .7M298.7 89l.4 1.8 .7 1.1 1 .8M298.7 87.8v.4"/>
<path d="M299 88l-.4 .2M299.1 88.4l-.5 .6M300.8 92.7l4.9 2.8M300.8 92.7l-1.3 .7 4.9 2.9M301.5 92.6l-.7 .1M303.7 90.7l-.3-.7a7 7 0 0 1 3.2 5.5M304.5 96.3l.8 .2 .6-.1M305.7 95.5l-1.3 .8M305.7 95.5l.4 .2M306.1 95.4l-.4 .1M306.1 94.9l.5 .6M306.1 95.6l.5 .7"/>
<path d="M306.6 95.5v.8M306.6 96.3a1.93 1.93 0 0 1-1 2 1.93 1.93 0 0 1-2.2-.2M311.3 85.2l.4-.3 .3 .3 .6 .8 .3 1-1.5 .2-.9-.2 .2-1zM312.8 87v29.7M316 97.1v8.4M316.5 96.5l-.5 .6M316.5 97.6l1.3-.8v4.4M319.2 91.6l-.3 .7M319.2 91.6a7 7 0 0 0-3.2 5.5M324.9 96.8l.4 .6M325 88.8l.3 .3M325.2 88.6l.1 .5"/>
<path d="M325.3 89.1v8.4M325.3 97.5l1.3 .7M325.3 89.1l1.3 .7M325.3 97.5l-.5 1.7-.7 1.1-.9 .8M325.5 88l-.3 .6M325.9 88.4l.5 .6 .1 .8M326.5 98.2l-.4 1.8-.7 1.1-1 .8M326.6 89.8v8.4M326.6 98.2l.8 .2 1.3-.2M326.6 89.8l1.3 .2 .8-.2M328.7 89.8a1.93 1.93 0 0 0-1-2 1.93 1.93 0 0 0-2.2 .2l-6.3 3.6M328.7 98.2a7 7 0 0 1-3.2 5.5"/>
<path d="M328.7 89.8v8.4M240.6 115.1l.8 .7M241.4 115.8a11.9 11.9 0 0 0-9.1 5.8 5.6 5.6 0 0 0 2.7 6.9l3.2 1.6M246.7 113.1a9.2 9.2 0 0 1-5.3 2.7M246.7 113.1l-1.8-.1-1.3 .8M256.9 100.9l-10.2 12.2M257 100.9l-1.8-.1-1.4 .8M299.1 116.8a23.7 23.7 0 0 0-8.7 10.6M299.1 116.8a5.9 5.9 0 0 1 3.2 4.9M300.2 116.2l-1.1 .6M303.6 118.2l.1 3.1M310.5 116.7l-4.8 2.8"/>
<path d="M310.5 116.7l.9 .3 1.5-.3M310.5 116.7a1.32 1.32 0 0 0 1 .9 1.32 1.32 0 0 0 1.3-.5l.1-.4M315.1 116a13.9 13.9 0 0 1-11.4 5.3M315.7 116.7v.2M315.7 115.6v1.1M315.7 116.7a7.9 7.9 0 0 1-5.3 5.6l-3.8 1.1-2.9 .4M316 105.5a1.93 1.93 0 0 0 1 2 1.93 1.93 0 0 0 2.2-.2M316.3 116l-.6 .7M316.3 116l-.3 1.4-.9 1.5M316.3 115.3v.7M316.4 115.3v20.9M316.5 104.9l-.5 .6"/>
<path d="M316.5 104.6l.4 .2M316.5 100.9h.7M316.9 104.7l-.4 .2M320.9 100.9l1 .1M321.9 101a6.3 6.3 0 0 1-5.4 .2M322.4 101.1h.8M323.2 101.1l-6.3 3.7M323.2 101.1l1.2 .8M323.6 100l-1.7 1M324.4 101.9l-6.2 3.6-1.3-.7M324.4 101.9l.7 .6 .4 1.2M325.5 103.7l-6.3 3.6-.2-.8a1.1 1.1 0 0 0-1.6-.7l-.7-.2"/>
<path d="M331.7 105.9l-18.9 10.8M331.7 105.8l-.4 .8M332.2 105.2l-.5 .6M332.2 102.5l-.5 .7M227.8 126.8a9 9 0 0 0 5.5 7.5l2.6 1.2M227.8 131a9 9 0 0 0 5.5 7.5l2.6 1.2M235.9 139.7l.5 .9M235.9 135.5v4.1l4.8 1.9M235.9 135.5l4.8 1.8M235.9 139.6v.1M235.9 139.7l4.8 1.8M238.1 130.1l4.9 1.9"/>
<path d="M238.1 130.1a8 8 0 0 0-2.2 5.4M240.7 137.3v4.2M240.7 137.3a26.3 26.3 0 0 0 9.3 1.6M250 138.9v4.2h27.9M250 138.9h27.9M250 133.2h27.9M250 133.2v5.7M250 133.2a20.3 20.3 0 0 1-7-1.2 8 8 0 0 0-2.3 5.3M277.9 138.9v4.2M290.4 127.4a9.7 9.7 0 0 1-6.9 5l-2.6 .6-3 .2v5.7M290.4 127.4a4.4 4.4 0 0 1 4 3.9M294.4 131.3a13.5 13.5 0 0 1-10 6.9l-3.1 .6-3.3 .1"/>
<path d="M294.4 135.4a13.5 13.5 0 0 1-10 7l-3.1 .5-3.3 .2M294.4 131.3v4.2M294.4 135.4l-.1 .5M299.9 128.9l-2.9 2.4M300 128.2l-.3 .3M300 128.2v.7M302.3 121.7v2.7l.5 1.1M302.3 121.7a21.8 21.8 0 0 0-7.9 9.6M302.8 125.5a21.9 21.9 0 0 0-8.4 9.9M303.4 125.4v.3M303.4 125.4l-.6 .1M303.4 125.4l-3.4 2.8"/>
<path d="M303.4 125.7l-3.4 3.2M303.7 123.8l.4 .6M303.7 121.3v2.5M303.7 121.3l-1.4 .4M303.7 123.8l-1.4 .4M304.1 124.4l.5 .1M304.2 124.4l-.8 .4-.5 .7M304.6 124.5l-.7 .4-.5 .8M304.6 124.5l-.7 .3-.5 .6M305.2 124.5h-.6M308.3 123.8l-2.9 1.5-2 .4M316.4 136.3v13.7"/>
<path d="M80.3 157.2v4.8M80.3 157.2l-1.8 1.6-.4 1.4M80.9 155.7l-.5 .6-.1 .9M87.6 157.8v.7M89.7 157.8v.7M93.2 149.7l-12.9 7.5M93.2 149.7v4.8M93.2 149.7a11.7 11.7 0 0 1 10.6 0M93.9 148.3l-.5 .5-.2 .9M103.2 148.3l.5 .5 .1 .9M103.8 149.7l5.7 3.3M103.8 149.7v4.8"/>
<path d="M108.9 151.5l.4 .6 .2 .9M109.5 153a11.9 11.9 0 0 0 8.6 .8M109.5 153v4.8M114.1 159.9l-.4 .3M114.1 159.9l.4 .8M116.3 159.8l-1.8 .9M116.3 159.8l-.4-.8-1.8 .9M118.1 153.8v5.2M118.6 152.4l-.4 .4-.1 1M118.7 158.9l-2.4 .9M118.7 158.9v11.8M118.7 158.9v.1"/>
<path d="M124.6 157.3l-5.9 1.6M128.2 155.3l3.1 .8 12.9 7.4M133.9 149.4v3.1M133.9 149.4l-15.8 4.4M134.5 148l-.4 .4-.2 .9M135.8 151.2l.3 1.4 .6 1.3a9.6 9.6 0 0 1 7.9-5.6 17.7 17.7 0 0 1 14 2.6l1.3 1.4M135.8 148.1v3.1M135.9 148.1l-.6 .6-1.4 .7M135.9 151.2l-.6 .6-1.4 .7 1.4-.6 .6-.6M136.1 147.1l-.3 1M159.4 144.9l.4 .6 .2 .8M159.9 152.3a5.5 5.5 0 0 1 3.1 4.4"/>
<path d="M159.9 149.5l-.1 .8-.7 .9 .8 1.1M159.9 146.3v3.1l2.4 2.1M159.9 146.3l2.4 2.1M159.9 149.4v.1M159.9 149.5l2.4 2M159.9 146.3a20.1 20.1 0 0 0-19.3-2l-2 1.1a8.3 8.3 0 0 0-2.7 2.7M159.9 149.4a20.1 20.1 0 0 0-19.3-1.9l-2 1a8.3 8.3 0 0 0-2.7 2.8M161.8 147l.4 .6 .2 .8M162.3 151.5l-.2 .9-.7 .7-1.5-.8M162.3 148.4v3.1M162.3 148.4l1.1 1 .6 1.2 .4 1.8M162.3 151.5a5 5 0 0 1 2.1 4.4 1.5 1.5 0 0 1-1.4 .8"/>
<path d="M163 156.7l-.1 10.4M233.2 154.2a8.8 8.8 0 0 0 5.6 7.2 24.4 24.4 0 0 0 11.2 2.5M235 152a7.3 7.3 0 0 0 4.7 7.1 22.1 22.1 0 0 0 10.3 2.3h12.2a4.3 4.3 0 0 0 4.2-2.2 1.76 1.76 0 0 0-.7-1.6M237.8 142.8v6.6M238.2 143.1v6.5M238.3 143.1v8M238.5 143.3v8.3M239 143.6v8.1M239.9 144.1v9M240.4 144.4v9.1M240.7 141.5l.2 .6 .3 .3M240.7 141.5a26.3 26.3 0 0 0 9.3 1.6v.8"/>
<path d="M240.9 144.6v8.9M242.4 145.2v9.5M243.2 145.4v9.6M243.7 145.6v9.3M245.8 146v9.8M246.7 146.2v9.7M247.1 146.2v9.6M249.5 146.4v9.8M250.5 146.4v9.8M252.9 146.2v9.6M253.3 146.2v9.7M254.2 146v9.8"/>
<path d="M256.3 145.6v9.3M256.8 145.4v9.6M257.6 145.2v9.5M259.1 144.6v8.9M259.6 144.4v9.1M260.2 144.1v9M261 143.9v7.8M261.5 143.9v7.7M261.8 143.9v7.2M261.8 143.9v5.7M262.2 143.1h.1M262.2 143.1v6.3"/>
<path d="M262.3 143.1h-.1M263.3 155.6l1.7 1 .7 1M263.3 143.9v1.3M265.7 157.5l.6-.1 .5 .2M266.1 156.6h-1.1l1.1 .1 .6 .9M266.4 145.2v2.3M266.4 154.1v2.8M266.9 143.9v1.5M267.7 155.9l-1.2 1M277.9 143.1l.1 .8M288.1 141.9v10.6M293.7 155.9l1.5 1.2 1.5 1.9"/>
<path d="M296.7 147.5v11.5M296.7 159a2.77 2.77 0 0 0 3.3 .4M296.7 159l-.4 1.4-.6 .9M300 145.7v13.7M300 159.4a6.3 6.3 0 0 0 2.8 4.9M316.4 150l-16.4 9.4M316.4 150a6.3 6.3 0 0 0 2.8 4.9M319.2 154.9l-16.4 9.4M319.3 145.9a5 5 0 0 1-2.9 4.1M323 150.9a8.3 8.3 0 0 1-3.8 4M324.2 154.9l.8 .4M324.9 153.7l-.1 .9"/>
<path d="M325.5 156.5l-.5-.6-1.3-.2a4.9 4.9 0 0 1-2.2 6l-1 .6M326.1 159.1a6.8 6.8 0 0 1-4.1 5.7l-.5-1.4-1-1.1M83.5 160.1v.7M91.5 166l.7 .3M95.4 168.1l1.3 .9M97.5 163l-1.6 .1M100.1 165.3l.7 1.3M101 165.1l.7 1.3M108 175.5l.6 .3M111.8 177.6l1.4 .8M113.2 172.5l-.8 .1M114.1 172.6v12.3"/>
<path d="M114.1 160.9v11.7M114.1 160.9l-.6 .6-.3 .6M114.1 160.9l-.4-.8a1.49 1.49 0 0 0-1 1.2 1.49 1.49 0 0 0 .5 1.5M114.4 172.5v15M114.5 160.7l-.4 .2M114.5 160.7v11.7M118.4 170.8v15.7M130.4 179.6h-1.7l-1.9 1M130.4 179.6l.9 .5v.4M130.4 179.6l.3 1.1M131.3 169.8v10.3l.5 .3M140.7 177.5l.2-.5h.5l1.8 .8-2.9 .2"/>
<path d="M140.7 177.5h.1M143 165l-12.5-7.3a9.8 9.8 0 0 0-6.1-.3v23.2l2.7 1 2 .1 14.1-3.9v-12.4l3.3-.9v19.3M143.5 164.8l-.3 .6-.7 .2a2.64 2.64 0 0 0-1.8 2.1M144.2 163.5l-.6 .6-.3 .7M144.2 163.5l.8 .5M146.7 163.9l-.2 .6a19 19 0 0 1 15.8 2.4l.7 .6a5.2 5.2 0 0 1 1.6 3.5M164.4 167.6l-.5 .9M164.5 160.8a1.35 1.35 0 0 1-1.5 1.2M233.2 179.1l.1-.3a2.21 2.21 0 0 1 2.2 .3l4.6 2.5 4.7 3.2M250 163.9v14.1l.6 1.7M250 163.9h12.2v13.3M250 161.4v2.5"/>
<path d="M250.6 179.7l4.7 .2M255.3 177.2l-4.3 .5-6.2 2.2 5.8-.2M255.3 179.9h6.9M255.3 177.2h6.9M255.3 179.9l5.4 2.4 7 4M255.3 177.1v2.8M262.2 177.1v2.8M268.2 172.6h.5M268.2 160.4a4 4 0 0 1-3.9 3.3l-2.1 .2v-2.5M268.2 173.7a4 4 0 0 1-3.9 3.2l-2.1 .2M268.2 171.7l.5 .9M268.7 172.6l-.5 .1"/>
<path d="M268.7 172.6a3.3 3.3 0 0 1-.5 5.7l-1.4 .8-1.7 .5-2.9 .3M302.8 164.3a9.5 9.5 0 0 1-7.4 .5M309.8 168.6l-20.5 11.7M310.3 171.1h.1M310.3 171.5l-18.5 10.7M320.1 165.9l1.8-1.1v9.2M320.1 166.6a4.8 4.8 0 0 1-3.7 3.9l-3.4 .7-2.7-.1M320.5 162.4l-2.5 1.4a2.72 2.72 0 0 1-1.3 4.2l-3 1a5.2 5.2 0 0 1-3.3-.3M99.1 192.8v.7M99.1 193.5h.1M103.1 191.2l-4 2.3M103.1 190.4v.1"/>
<path d="M107.1 195.9l-14.5 8.3v-7M117.2 191.8v.5M122.1 186l1.6-1v6.8l-16.2 9.3v-6.7l.4-.2M124.1 183.8l-.4 1.2 1.6-.4 1.6 .4-.1-.6-.4-.4M124.8 193.6l-16.2 9.4 1.7 1.3 .4 1.2-.5 1-1.8 1.3M124.8 193.6h1M125.8 193.6l13.7 7.9-25.1 14.5v.6l-1.6 1M126.9 191.8l-.2 .8-.9 1M126.9 191.8l-1.6-.4-1.6 .4 .2 .8 .9 1M126.9 191.8v-6.8l14.7 8.5M126.9 191.8l14.7 8.5M130.1 180.9l-.3 .7"/>
<path d="M151.3 183a9.4 9.4 0 0 1 8.7-3 6.6 6.6 0 0 1 4 4.8M155.7 184a4.5 4.5 0 0 1 4.6-2 4.3 4.3 0 0 1 2.3 3.5M162.6 185.6l.7 2.8M163.9 184.8l-1.3 .7M164 184.9v-3.7a19.2 19.2 0 0 0 7.3 6.9l-.3-.7M164 184.9l1.5 5.3M164.6 181.6l-.1-.3-.5-.1 .8 .9M171.3 194.9v-6.8l4.2 2.4v6.8M175.1 189.8l.4 .7M175.5 190.5l1.4 1.1 .6 1 .2 .9M235.4 182.7a1.3 1.3 0 0 1 2-1l2.4 1.4 3 2.7M242.8 185.8l2.8 2.8"/>
<path d="M244.8 184.8v-4.9a51.1 51.1 0 0 1 15.9 5.6M244.8 184.8l5 5.4M244.8 184.8l-2 1M260.6 185.6l5.7 3.2M260.6 185.6v9.1M262.1 183.1l-1 1.1-.4 1.4M266.3 188.8v9.1M266.3 188.8a15.6 15.6 0 0 0 14.1 0M267.7 186.3l-1 1.1-.5 1.4M267.7 186.3a12.5 12.5 0 0 0 11.3 0M279 186.3l1 1.1 .4 1.4M280.4 188.8v9.1"/>
<path d="M282 187.8l-1.6 1M289.6 180.7l.7 .4a3.6 3.6 0 0 1-3.3 3.9l-3.3 .4-2.6-.3-2.1 1.2M291.8 182.9a4.8 4.8 0 0 1-3.8 4l-3.3 .6-2.7-.1M91.8 205.4l.2-.6 .7-.6v10.2M92.7 214.4l.2 .8 .9 1M93.8 217.5h-.8M98.9 213.3l-5.3 3-.3 .6 .3 .5 6.5 3.7M107.4 205.9l-14.8 8.5-.6 .6-.2 .6M107.4 202.8v3.1M107.4 205.9l.2 .9 .8 1M108.4 207.8l-2.9 1.7M109.2 204.1l-.5 .9-1.3 .9"/>
<path d="M115.2 216.1l-.8 .5 .7 .1"/>
</g>
<g fill="#000" stroke="#000" stroke-width=".3">
<circle cx="162.3" cy="151.5" r=".11"/>
<circle cx="240.7" cy="141.5" r=".11"/>
</g>
<!-- layer: Visible -->
<g fill="#000" stroke="#000" stroke-width=".3">
<circle cx="102.6" cy="191.5" r=".24"/>
<circle cx="102.7" cy="191.5" r=".24"/>
<circle cx="103" cy="191.3" r=".24"/>
<circle cx="103.1" cy="191.2" r=".24"/>
<circle cx="166.1" cy="203.7" r=".24"/>
<circle cx="128.3" cy="256.6" r=".24"/>
<circle cx="128.8" cy="256.3" r=".24"/>
<circle cx="129" cy="256.2" r=".24"/>
</g>
<g fill="#000">
<circle cx="103" cy="191.3" r=".25"/>
<circle cx="128.8" cy="256.3" r=".25"/>
</g>
<!-- layer: TitleBlock -->
<path d="M230 240.1h180v46.9h-180zM230 250h180M254 240.1v9.9M288 240.1v46.9M349 240.1v46.9M288 260.1h122M349 277.1h61M359 277.1v9.9M395 277.1v9.9" fill="none" stroke="#000" stroke-width=".36"/>
<!-- layer: Annotations -->
<path d="M265.5 64.3l2.6 2.4-3.3-1.4zM262.3 108l3.1 1.7-3.5-.6zM354.3 114l2.6-2.4 .6 1zM100 208.9l2.6 2.3-3.3-1.4zM103 221.7l3.4-1.1-2.8 2.1zM145.1 257.3l3.2 1.5-.7 1z" fill="#000" stroke="#000" stroke-width=".3"/>
<g fill="none" stroke="#000" stroke-width=".3">
<path d="M221.3 48.4h18.4l25.4 16.4M286.1 68.3l.3 1.6M204.8 94.6h18.4l38.9 13.9M397.8 97.7h-18.5l-22.1 14.4M28.3 195.1h49.2l22.2 14.2M103.3 222.2l-25.8 14h-18.4M148 259.3l20.3 13.9h36.7"/>
<circle cx="289.1" cy="83.3" r="13.7"/>
<circle cx="112.4" cy="192.7" r="11.4"/>
</g>
<text font-size="11.2" x="144.9" y="18.1">Right side + X Endstop</text>
<g font-size="7">
<text x="152.8" y="29.1">Hardware and extra info on last page</text>
<text x="282.4" y="65.8">D</text>
<text x="340.1" y="95.9">D (24:10)</text>
<text x="97.8" y="188">F</text>
<text x="130.9" y="235.2">F (2:1)</text>
<text x="289" y="270.6">X Assembly</text>
</g>
<g font-size="4.9">
<text x="221" y="47.7">M5X16</text>
<text x="26" y="50.9">A D D I T I O N A L</text>
<text x="73.1" y="50.9">I N F O</text>
<text x="93.6" y="50.9">-</text>
<text x="99.6" y="50.9">O P T I O N A L</text>
<text x="25.9" y="62.6">The right side of the X assembly could use a Cable chain</text>
<text x="25.7" y="68.4">bridge, this part is optional.</text>
<text x="25.6" y="74.3">If you don't plan on using this swap the M5X16 TO M5X10</text>
<text x="204.4" y="93.9">M5X25</text>
<text x="382.5" y="97">M5X16</text>
<text x="27.9" y="194.4">M5 - 1 MM WASHER</text>
<text x="58.8" y="235.5">M5X20</text>
<text x="289" y="248.5">DutchDude</text>
<text x="323.5" y="248.5">09/04/2021</text>
<text x="171.4" y="272.5">KW10 SWITCH</text>
<text x="399.1" y="285.7">5/7</text>
</g>
<g font-size="2.5">
<text x="231" y="242.9">Dept.</text>
<text x="255" y="242.9">Technical reference</text>
<text x="289" y="242.9">Created by</text>
<text x="350" y="242.9">Approved by</text>
<text x="289" y="252.8">Document type</text>
<text x="350" y="252.8">Document status</text>
<text x="289" y="262.9">Title</text>
<text x="350" y="262.9">DWG No.</text>
<text x="350" y="279.9">Rev.</text>
<text x="360" y="279.9">Date of issue</text>
<text x="396" y="279.9">Sheet</text>
</g>
</svg>
